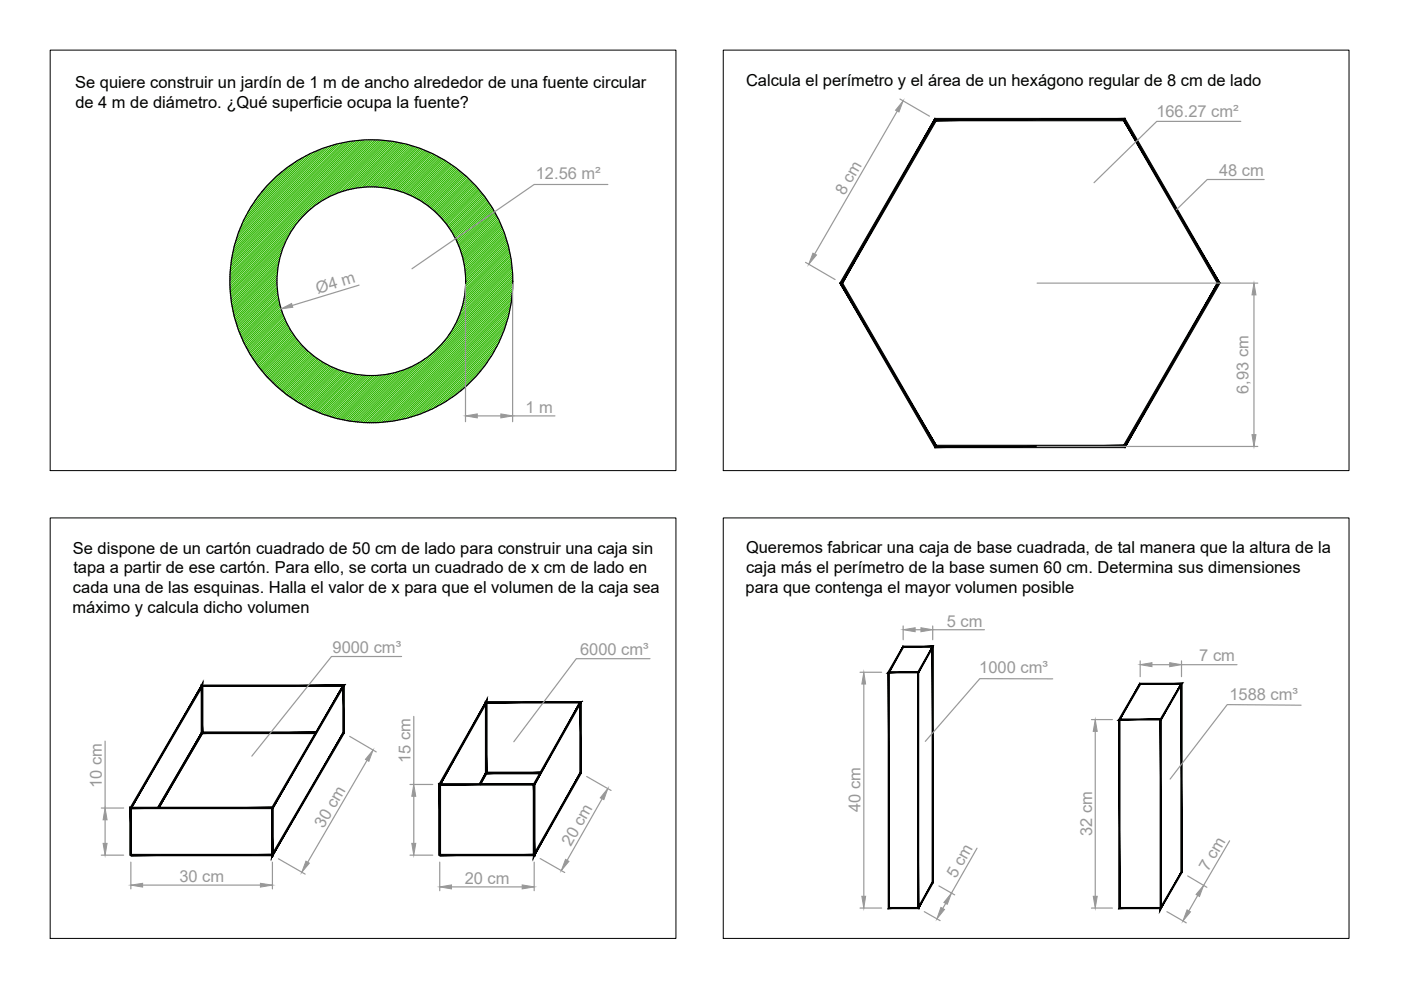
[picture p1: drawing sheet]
<svg xmlns="http://www.w3.org/2000/svg" width="297mm" height="210mm" viewBox="0 0 297 210" stroke-linecap="round" stroke-linejoin="round" font-family="sans-serif">
<!-- layer: 0 -->
<g fill="#000" stroke="#000" stroke-width=".21">
<path d="M198.2 25.1l-19.5 34.9 19.8-34.4zM198.2 25.1l-19.5 34.9h-.6zM178.1 60l20.4 34.4-19.8-34.4zM178.1 60l20.4 34.4-.3 .5zM198.5 94.4l-.3 .5 40-.5zM198.2 94.9l40-.5 .3 .5zM258.1 60l-19.9 34.4 .3 .5zM258.1 60h.6l-20.2 34.9zM238.2 25.6l19.9 34.4h.6zM238.5 25.1l20.2 34.9-20.5-34.4zM198.5 25.6h39.7l.3-.5zM198.2 25.1h40.3l-40 .5z"/>
<path d="M197.7 137.1l-2.9 5.5 3.1-5.4zM197.7 137.1l-2.9 5.5-.2-.1z"/>
<path d="M42.7 155.5h24.3v-.3zM42.7 155.5l.3-.3h24zM42.7 145.2v10.3l.3-.3zM42.7 145.2l.3 .3v9.7zM42.7 145.2l.3 .3 30.1-.3zM43 145.5l30.1-.3-.5 .3zM72.6 145.5l-14.7 25.9 15.2-26.2zM72.6 145.5l-14.7 25.9-.3-.1zM57.6 171.3l.3 9.5v-9.4zM57.6 171.3l.3 9.5-.3 1.1zM72.7 155.4l-14.8 25.4-.3 1.1zM72.7 155.4h.3l-15.4 26.5zM72.7 145.4v10h.3zM72.7 145.4h.3v10z"/>
<path d="M237.2 152.6l.3 39.8v-39.8zM237.2 152.6l.3 39.8-.3 .3zM237.5 192.4l-.3 .3 8.9-.3zM237.2 192.7l8.9-.3v.3z"/>
<path d="M250.3 145.1l-4.3 7.3 .2 .3zM250.3 145.1l.4-.2-4.5 7.8zM241.8 145.1h8.5l.4-.2zM241.7 144.9h9l-8.9 .2zM241.7 144.9l-4.2 7.5 4.3-7.3zM241.7 144.9l-4.2 7.5-.4 .3zM237.1 152.7l8.9-.3h-8.5zM237.1 152.7l8.9-.3 .2 .3z"/>
<path d="M246 152.6l.2 39.5v-39.5zM246 152.6l.2 39.5-.2 .9zM250.4 185l-4.2 7.1-.2 .9zM250.4 185h.2l-4.6 8zM250.4 145v40h.2zM250.4 145h.2v40z"/>
<path d="M42.8 155.2l-9.4 16 .3 .2zM42.8 155.2l.1 .3-9.2 15.9zM42.8 155.2l.1 .3 24.1-.3zM42.9 155.5l24.1-.3v.3z"/>
<path d="M103 163.7l-1.4 2.5 .3 .2zM103 163.7l.2 .3-1.3 2.4zM103 163.7l.2 .3 11.4-.3zM103.2 164l11.4-.3v.3z"/>
<path d="M102.9 164h11.7v-.3zM102.9 164l.3-.3h11.4zM102.9 148.8v15.2l.3-.3zM102.9 148.8l.3 .3v14.6zM102.9 148.8l.3 .3 20.1-.3zM103.2 149.1l20.1-.3-.5 .3zM122.8 149.1l-9.4 17.3 9.9-17.6zM122.8 149.1l-9.4 17.3-.3-.1zM113.1 166.3l.3 14.4v-14.3zM113.1 166.3l.3 14.4-.3 1.2zM123 163.9l-9.6 16.8-.3 1.2zM123 163.9l.2 .1-10.1 17.9zM123 148.9v15l.2 .1zM123 148.9h.2v15.1z"/>
<path d="M27.6 171.3v10h.3zM27.6 171.3l.3 .1v9.9zM43 144.8l-15.4 26.5 .3 .1zM43 144.8l-.3 1.2-14.8 25.4zM43 144.8l-.3 1.2 .3 9.4zM42.7 146l.3 9.4h-.3zM42.7 155.4l-9 16 9.3-16zM42.7 155.4l-9 16-.3-.2z"/>
<path d="M27.7 181.1v.3l29.9-.3zM27.7 181.4l29.9-.3 .3 .3zM57.6 171.5v9.6l.3 .3zM57.6 171.5l.3-.3v10.2zM27.9 171.5h29.7l.3-.3zM27.6 171.2h30.3l-30 .3zM27.6 171.2l.3 10.1v-9.8zM27.6 171.2l.3 10.1h-.3z"/>
<path d="M93.1 166.3v15h.3zM93.1 166.3l.3 .1v14.9zM103.2 148.3l-10.1 18 .3 .1zM103.2 148.3l-.3 1.2-9.5 16.9zM103.2 148.3l-.3 1.2 .3 14.5zM102.9 149.5l.3 14.5-.3-.1zM102.9 163.9l-1 2.5 1.3-2.4zM102.9 163.9l-1 2.5-.3-.2z"/>
<path d="M93.2 181.1v.3l19.9-.3zM93.2 181.4l19.9-.3 .3 .3zM113.1 166.5v14.6l.3 .3zM113.1 166.5l.3-.3v15.2zM93.4 166.5h19.7l.3-.3zM93.1 166.2h20.3l-20 .3zM93.1 166.2l.3 15.1v-14.8zM93.1 166.2l.3 15.1h-.3z"/>
<path d="M197.6 187.1l-3 5.4 .2 .1zM197.6 187.1l.3 .1-3.1 5.4zM197.6 137.2v49.9l.3 .1zM197.6 137.2l.3-.2v50.2zM191.6 137.2h6l.3-.2zM191.4 137h6.5l-6.3 .2zM191.4 137l-2.7 5.4 2.9-5.2zM191.4 137l-2.7 5.4-.5 .3zM188.2 142.7l6.6-.3h-6.1zM188.2 142.7l6.6-.3-.3 .3zM194.8 142.4l-.3 .3 .3 50zM194.5 142.7l.3 50-.3-.3zM188.3 192.7h6.5l-.3-.3zM188.3 192.7l.3-.3h5.9zM188.3 142.5v50.2l.3-.3zM188.3 142.5h.3v49.9z"/>
</g>
<!-- layer: CapaCOTAS -->
<g fill="none" stroke="#989898" stroke-width=".25">
<path d="M128.9 39.1h-15.6l-26 17.9M190.2 23.6l-17.5 30.2M190.8 21l6.3 3.6M263.1 25.7h-17.8l-13.3 13M268 38.1h-12l-6.6 6.4M170.8 55.6l6.3 3.7M76.1 60.5l-14.2 4.3M98.7 60.3v29.1M108.7 60.3v29.1M219.9 60h46.8M265.9 62.5v29.7M101.2 88.2h5"/>
<path d="M108.7 88.2h9M219.9 94.7h46.8M85.1 139.2h-14.8l-16.9 21.1M137.8 139.7h-15.6l-13.3 17.6M191.5 132.7v2.9M194 133.5h1.3M197.8 132.7v2.9M197.8 133.5h10.9M22.3 157.1v14.2M74.1 156.1l5.7 3.3M87.7 151.9v14.4M182.3 142.5h4.6"/>
<path d="M183.1 145v45M223.2 143.9h-15.5l-11.5 13.3M231.4 152.6h4.5M232.2 155.1v34.9M241.7 140.1v3.4M244.2 140.9h3.8M250.5 140.1v3.4M250.5 140.9h11.8M275.9 149.5l-15.7-.1-12.1 15.8M21.5 171.3h4.7M22.3 173.8v5M77.8 161.2l-12.6 21.6"/>
<path d="M86.9 166.3h4.9M87.7 168.8v10M124.4 164.6l5.2 3M127.6 169.4l-7.4 13M207.2 179.8l-5.5 9.6M260.7 178.3l-5.5 9.4M21.5 181.3h4.7M27.7 182.8v5.7M30.2 187.7h25M57.8 182.8v5.7M59 182.1l5.7 3.2M86.9 181.3h4.9"/>
<path d="M93.2 182.8v6M95.7 188h15M113.3 182.8v6M114.5 182l5.2 3M182.3 192.5h4.6M196 193.3l3.3 1.9M199.1 187.8l3.3 1.9M200.5 191.6l-.6 1M231.4 192.5h4.5M247.4 193.3l4.1 2.4M251.8 185.7l4.1 2.4M253.9 189.9l-1.8 3.2"/>
</g>
<g fill="#989898" stroke="#989898" stroke-width=".21">
<path d="M191.5 21.4l-.9 2.3-.7-.3z"/>
<path d="M172.4 53.7l.7 .4-1.6 1.9z"/>
<path d="M265.9 60l.4 2.5h-.9z"/>
<path d="M265.4 92.2h.9l-.4 2.5z"/>
<path d="M59.6 65.5l2.2-1.2 .3 .9z"/>
<path d="M98.7 88.2l2.5-.4v.8z"/>
<path d="M106.2 87.8l2.5 .4-2.5 .4z"/>
<path d="M79.1 159l-.9 2.4-.7-.4z"/>
<path d="M64.9 182.6l.7 .4-1.6 2z"/>
<path d="M119.9 182.2l.7 .4-1.6 2z"/>
<path d="M128.9 167.2l-.9 2.3-.7-.3z"/>
<path d="M27.7 187.7l2.5-.4v.8z"/>
<path d="M55.2 187.3l2.6 .4-2.6 .4z"/>
<path d="M93.2 188l2.5-.4v.9z"/>
<path d="M110.7 187.6l2.6 .4-2.6 .5z"/>
<path d="M21.9 178.8h.8l-.4 2.5z"/>
<path d="M22.3 171.3l.4 2.5h-.8z"/>
<path d="M87.3 178.8h.9l-.5 2.5z"/>
<path d="M87.7 166.3l.5 2.5h-.9z"/>
<path d="M183.1 142.5l.4 2.5h-.8z"/>
<path d="M182.7 190h.8l-.4 2.5z"/>
<path d="M199.5 192.4l.8 .4-1.7 2z"/>
<path d="M201.7 189.4l-.9 2.3-.7-.4z"/>
<path d="M191.5 133.5l2.5-.4v.8z"/>
<path d="M195.3 133.1l2.5 .4-2.5 .4z"/>
<path d="M232.2 152.6l.4 2.5h-.8z"/>
<path d="M231.8 190h.8l-.4 2.5z"/>
<path d="M241.7 140.9l2.5-.4v.9z"/>
<path d="M248 140.5l2.5 .4-2.5 .5z"/>
<path d="M251.7 192.9l.7 .4-1.6 2z"/>
<path d="M255.2 187.7l-.9 2.4-.7-.4z"/>
</g>
<!-- layer: Capa1 -->
<g fill="none" stroke="#2eb800" stroke-width=".25">
<path d="M59.7 36.4l-4.3 4.3M61.6 35.1l-7.5 7.4M62.9 34.2l-9.7 9.7M64 33.5l-11.5 11.5M65 33l-13 12.9M65.8 32.6l-14.2 14.2M66.6 32.2l-15.4 15.4M67.5 31.8l-16.6 16.6M68.2 31.6l-17.6 17.5M68.9 31.3l-18.6 18.5M69.6 31.1l-19.5 19.4M70.2 30.9l-20.3 20.3"/>
<path d="M70.8 30.7l-21 21.1M71.4 30.6l-21.8 21.8M72 30.4l-22.5 22.6M72.6 30.3l-23.3 23.3M73.2 30.2l-24 23.9M73.7 30.1l-24.6 24.6M74.2 30l-25.2 25.2M74.8 29.9l-25.8 25.8M75.3 29.8l-26.4 26.4M75.8 29.8l-27 26.9M76.3 29.8l-27.5 27.4M76.8 29.7l-28.1 28"/>
<path d="M77.2 29.7l-28.5 28.5M77.7 29.7l-29 29M78.2 29.7l-29.5 29.4M78.6 29.7l-29.9 29.9M79.1 29.7l-30.4 30.3M79.5 29.7l-30.8 30.8M79.9 29.7l-31.2 31.2M80.4 29.7l-31.7 31.6M80.8 29.7l-13.5 13.5M81.2 29.8l-12.6 12.6M81.6 29.8l-12.1 12.1M82 29.8l-11.6 11.6"/>
<path d="M82.4 29.9l-11.2 11.2M82.8 29.9l-10.9 11M83.2 30l-10.6 10.6M83.6 30.1l-10.3 10.3M84 30.1l-10.2 10.2M84.3 30.2l-9.9 9.9M84.7 30.3l-9.7 9.7M85.1 30.4l-9.6 9.5M85.5 30.4l-9.4 9.4M85.8 30.5l-9.2 9.3M86.2 30.6l-9.1 9.1M86.5 30.7l-8.9 9"/>
<path d="M86.9 30.8l-8.9 8.9M87.3 30.9l-8.8 8.8M87.6 31l-8.7 8.7M87.9 31.1l-8.5 8.6M88.3 31.2l-8.5 8.5M88.6 31.3l-8.4 8.4M89 31.5l-8.3 8.3M89.3 31.6l-8.3 8.2M89.6 31.7l-8.1 8.1M89.9 31.8l-8.1 8.1M90.2 32l-8 8M90.6 32.1l-8 7.9"/>
<path d="M90.9 32.3l-7.9 7.8M91.2 32.4l-7.9 7.8M91.5 32.5l-7.8 7.8M91.8 32.7l-7.8 7.7M92.1 32.8l-7.7 7.7M92.4 33l-7.7 7.6M92.7 33.1l-7.6 7.6M93 33.3l-7.6 7.5M93.3 33.4l-7.6 7.5M93.5 33.6l-7.4 7.5M93.8 33.7l-7.4 7.5M94.1 33.9l-7.4 7.4"/>
<path d="M94.4 34.1l-7.4 7.4M94.7 34.2l-7.4 7.4M94.9 34.5l-7.3 7.2M95.2 34.6l-7.3 7.3M95.5 34.8l-7.3 7.3M95.7 35l-7.2 7.2M96 35.2l-7.2 7.2M96.3 35.3l-7.2 7.2M96.5 35.6l-7.2 7.1M96.8 35.7l-7.2 7.2M97 35.9l-7.1 7.2M97.3 36.1l-7.2 7.2"/>
<path d="M97.6 36.3l-7.2 7.1M97.8 36.5l-7.1 7.1M98.1 36.7l-7.2 7.2M98.3 37l-7.1 7M98.5 37.1l-7.1 7.1M98.8 37.3l-7.1 7.2M99 37.5l-7.1 7.2M99.2 37.8l-7.1 7.1M99.5 38l-7.1 7.1M99.7 38.2l-7.1 7.1M99.9 38.4l-7 7.1M100.1 38.7l-7 7.1"/>
<path d="M100.3 38.9l-7 7.1M100.6 39.1l-7.1 7.1M100.8 39.4l-7.1 7M101 39.6l-7.1 7.1M101.2 39.8l-7.1 7.1M58.7 59l-8.9 8.9M58.7 59.4l-8.8 8.8M58.7 59.9l-8.6 8.6M58.7 58.5l-8.9 9M58.8 58l-9.2 9.1M58.8 57.5l-9.3 9.3M58.9 57l-9.4 9.4"/>
<path d="M58.9 56.5l-9.5 9.6M59 56l-9.7 9.7M59.2 55.4l-10 9.9M59.3 54.8l-10.1 10.1M59.5 54.2l-10.4 10.4M59.7 53.6l-10.7 10.6M59.9 52.9l-10.9 10.9M60.2 52.2l-11.3 11.2M60.5 51.4l-11.6 11.6M60.9 50.5l-12.1 12.1M61.5 49.5l-12.7 12.6M62.3 48.3l-13.5 13.5"/>
<path d="M101.4 40.1l-7.1 7.1M101.6 40.3l-7.1 7.1M101.8 40.6l-7.1 7.1M102 40.8l-7.1 7.2M102.2 41.1l-7.1 7.1M102.4 41.3l-7.1 7.2M102.6 41.6l-7.1 7.1M102.8 41.8l-7.2 7.2M103 42.1l-7.2 7.2M103.2 42.3l-7.2 7.3M103.4 42.6l-7.2 7.3M103.6 42.9l-7.3 7.3"/>
<path d="M103.7 43.1l-7.3 7.4M103.9 43.4l-7.3 7.4M104.1 43.7l-7.4 7.4M104.3 44l-7.4 7.4M104.5 44.2l-7.5 7.4M104.6 44.5l-7.4 7.5M104.8 44.8l-7.5 7.5M104.9 45.1l-7.5 7.5M105.1 45.4l-7.5 7.6M105.3 45.7l-7.7 7.6M105.4 46l-7.6 7.6M105.6 46.3l-7.7 7.7"/>
<path d="M105.7 46.6l-7.7 7.7M105.8 46.9l-7.7 7.8M106 47.2l-7.9 7.8M106.1 47.5l-7.9 7.9M106.3 47.8l-8 8M106.4 48.1l-8 8M106.5 48.4l-8.1 8.1M106.7 48.8l-8.2 8.1M106.8 49.1l-8.2 8.2M106.9 49.4l-8.3 8.3M107 49.7l-8.3 8.4M107.1 50.1l-8.4 8.4"/>
<path d="M107.2 50.4l-8.5 8.6M107.4 50.8l-8.7 8.6M107.5 51.1l-8.8 8.8M107.5 51.5l-8.8 8.8M107.7 51.8l-9 9M107.8 52.2l-9.1 9.1M107.8 52.5l-9.2 9.3M107.9 52.9l-9.4 9.4M108 53.3l-9.6 9.5M108.1 53.6l-9.7 9.8M108.2 54l-10 9.9M108.2 54.4l-10.1 10.1"/>
<path d="M108.3 54.8l-10.4 10.3M108.3 55.2l-10.5 10.5M108.4 55.5l-10.9 10.9M108.5 55.9l-11.2 11.3M108.5 56.3l-11.6 11.6M108.6 56.7l-12.1 12.1M108.6 57.2l-12.7 12.6M108.6 57.6l-13.5 13.5M108.6 58l-31.6 31.6M108.7 58.4l-31.3 31.2M108.7 58.8l-30.8 30.9M108.7 59.3l-30.4 30.4"/>
<path d="M108.7 59.7l-29.9 30M58.7 60.3l-8.6 8.6M58.7 60.8l-8.4 8.4M58.8 61.2l-8.4 8.4M58.8 61.6l-8.3 8.3M58.8 62l-8.2 8.2M58.9 62.4l-8.2 8.2M58.9 62.8l-8 8.1M59 63.2l-8 8M59.1 63.5l-7.9 8M59.2 63.9l-7.9 7.9M59.2 64.3l-7.8 7.8"/>
<path d="M59.3 64.6l-7.8 7.8M59.4 65l-7.7 7.7M59.5 65.4l-7.7 7.6M59.6 65.7l-7.6 7.6M59.7 66l-7.5 7.6M59.9 66.4l-7.6 7.5M60 66.7l-7.5 7.5M60.1 67l-7.5 7.5M60.3 67.4l-7.5 7.4M60.4 67.6l-7.4 7.5M60.5 68l-7.4 7.4M60.6 68.3l-7.3 7.3"/>
<path d="M60.8 68.6l-7.3 7.3M60.9 68.9l-7.2 7.3M61.1 69.2l-7.3 7.3M61.3 69.5l-7.3 7.2M61.4 69.8l-7.2 7.2M61.6 70l-7.2 7.2M61.8 70.3l-7.2 7.2M61.9 70.6l-7.1 7.2M62.1 70.9l-7.1 7.1M62.3 71.1l-7.1 7.2M62.5 71.4l-7.2 7.1M62.7 71.6l-7.1 7.1"/>
<path d="M62.9 71.9l-7.1 7.1M63.1 72.1l-7.1 7.1M63.3 72.4l-7.1 7.1M63.5 72.6l-7.1 7.1M63.7 72.9l-7.1 7.1M63.9 73.1l-7.1 7.1M64.1 73.4l-7.1 7M64.3 73.6l-7.1 7M64.6 73.8l-7.1 7.1M64.8 74l-7.1 7.1M65 74.3l-7.1 7M65.2 74.5l-7 7"/>
<path d="M65.5 74.7l-7.1 7M65.7 74.9l-7.1 7.1M66 75.1l-7.1 7.1M66.2 75.3l-7.1 7.1M66.5 75.5l-7.1 7.1M66.7 75.7l-7.1 7.1M67 75.9l-7.2 7.1M67.2 76.1l-7.1 7.1M67.5 76.2l-7.2 7.2M67.8 76.4l-7.2 7.2M68 76.6l-7.2 7.2M68.3 76.8l-7.2 7.2"/>
<path d="M68.6 76.9l-7.2 7.3M68.9 77.1l-7.2 7.2M69.2 77.3l-7.3 7.2M69.5 77.4l-7.3 7.3M69.8 77.6l-7.3 7.3M70.1 77.7l-7.4 7.3M70.4 77.9l-7.4 7.3M70.7 78l-7.4 7.4M71 78.1l-7.4 7.5M71.3 78.2l-7.4 7.5M71.6 78.4l-7.5 7.5M72 78.5l-7.6 7.6"/>
<path d="M72.3 78.6l-7.6 7.6M72.7 78.7l-7.7 7.7M73 78.8l-7.7 7.7M73.3 78.9l-7.7 7.8M73.7 79l-7.8 7.8M74.1 79.1l-7.9 7.9M74.4 79.2l-7.9 7.9M74.8 79.3l-7.9 7.9M75.2 79.3l-8 8M75.6 79.4l-8.1 8.1M76 79.5l-8.2 8.1M76.3 79.5l-8.2 8.2"/>
<path d="M76.8 79.5l-8.3 8.3M77.2 79.6l-8.4 8.4M77.6 79.6l-8.5 8.5M78 79.6l-8.5 8.6M78.5 79.7l-8.7 8.6M78.9 79.7l-8.7 8.7M79.3 79.6l-8.8 8.9M79.9 79.6l-9.1 9M80.3 79.6l-9.1 9.1M80.8 79.5l-9.2 9.3M81.3 79.5l-9.4 9.4M81.8 79.4l-9.5 9.6"/>
<path d="M82.4 79.3l-9.7 9.7M82.9 79.2l-9.9 9.9M83.5 79.1l-10.1 10.1M84.2 78.9l-10.4 10.3M84.8 78.7l-10.6 10.6M85.5 78.5l-10.9 10.9M86.2 78.2l-11.2 11.2M87 77.9l-11.6 11.6M87.9 77.4l-12.1 12.1M88.9 76.9l-12.7 12.6M90.1 76.1l-13.5 13.5M102 78.6l-4.4 4.3"/>
<path d="M103.3 76.8l-7.5 7.5M104.2 75.5l-9.7 9.6M104.8 74.4l-11.4 11.4M105.4 73.4l-13 12.9M105.8 72.5l-14.3 14.3M106.2 71.7l-15.5 15.4M106.5 70.9l-16.5 16.6M106.8 70.2l-17.6 17.6M107 69.5l-18.5 18.5M107.3 68.8l-19.4 19.4M107.5 68.2l-20.3 20.2M107.7 67.5l-21.1 21.1"/>
<path d="M107.8 66.9l-21.8 21.9M108 66.3l-22.6 22.6M108.1 65.7l-23.3 23.3M108.2 65.2l-23.9 24M108.3 64.6l-24.6 24.6M108.4 64.1l-25.2 25.2M108.4 63.6l-25.8 25.8M108.5 63.1l-26.4 26.4M108.6 62.6l-27 26.9M108.6 62.1l-27.5 27.5M108.6 61.6l-27.9 28M108.7 60.2l-29.5 29.5"/>
<path d="M108.7 60.7l-29 29M108.7 61.1l-28.5 28.5"/>
</g>
<!-- layer: 0 -->
<g fill="none" stroke="#000" stroke-width=".25">
<path d="M42.9 145.4v10M72.8 145.4h-29.9l-15.2 25.9M103.1 148.9h20M27.7 171.3h30.1v10h-30.1zM57.8 171.3l15-25.9v10l-15 25.9M93.2 166.3h20.1v15h-20.1zM103.1 163.9v-15l-9.9 17.4M113.3 166.3l9.8-17.4v15l-9.8 17.4"/>
<circle cx="78.7" cy="59.6" r="30"/>
<circle cx="78.7" cy="59.6" r="20"/>
</g>
<path d="M10.6 10.6h132.7v89.2h-132.7zM153.3 10.6h132.7v89.2h-132.7zM10.6 109.8h132.7v89.2h-132.7zM153.3 109.8h132.7v89.2h-132.7z" fill="none" stroke="#000" stroke-width=".21"/>
<g font-size="3.5">
<text x="15.9" y="18.6">Se quiere construir un jardín de 1 m de ancho alrededor de una fuente circular</text>
<text x="16" y="22.8">de 4 m de diámetro. ¿Qué superficie ocupa la fuente?</text>
<text x="158.2" y="18.2">Calcula el perímetro y el área de un hexágono regular de 8 cm de lado</text>
<text x="15.5" y="117.4">Se dispone de un cartón cuadrado de 50 cm de lado para construir una caja sin</text>
<text x="158.2" y="117.3">Queremos fabricar una caja de base cuadrada, de tal manera que la altura de la</text>
<text x="15.5" y="125.7">cada una de las esquinas. Halla el valor de x para que el volumen de la caja sea</text>
<text x="15.6" y="121.6">tapa a partir de ese cartón. Para ello, se corta un cuadrado de x cm de lado en</text>
<text x="158.1" y="125.7">para que contenga el mayor volumen posible</text>
<text x="158.2" y="121.5">caja más el perímetro de la base sumen 60 cm. Determina sus dimensiones</text>
<text x="15.4" y="129.9">máximo y calcula dicho volumen</text>
</g>
<g font-size="3.5" fill="#989898">
<text x="245.2" y="24.9">166.27 cm²</text>
<text x="113.6" y="38">12.56 m²</text>
<text x="179" y="41.6" transform="rotate(-60 179 41.6)">8 cm</text>
<text x="258.5" y="37.2">48 cm</text>
<text x="67.4" y="62.4" transform="rotate(-17 67.4 62.4)">Ø4 m</text>
<text x="264.7" y="83.5" transform="rotate(-90 264.7 83.5)">6,93 cm</text>
<text x="111.4" y="87.5">1 m</text>
<text x="200.8" y="132.8">5 cm</text>
<text x="70.5" y="138.6">9000 cm³</text>
<text x="123" y="138.9">6000 cm³</text>
<text x="207.6" y="142.7">1000 cm³</text>
<text x="254.3" y="140.3">7 cm</text>
<text x="260.7" y="148.4">1588 cm³</text>
<text x="87.1" y="161.8" transform="rotate(-90 87.1 161.8)">15 cm</text>
<text x="21.6" y="167" transform="rotate(-90 21.6 167)">10 cm</text>
<text x="182.5" y="172.2" transform="rotate(-90 182.5 172.2)">40 cm</text>
<text x="68.6" y="175.7" transform="rotate(-60 68.6 175.7)">30 cm</text>
<text x="121" y="179.6" transform="rotate(-60 121 179.6)">20 cm</text>
<text x="231.5" y="177.2" transform="rotate(-90 231.5 177.2)">32 cm</text>
<text x="256.1" y="184.8" transform="rotate(-60 256.1 184.8)">7 cm</text>
<text x="38" y="187">30 cm</text>
<text x="98.5" y="187.4">20 cm</text>
<text x="202.6" y="186.4" transform="rotate(-61 202.6 186.4)">5 cm</text>
</g>
</svg>
